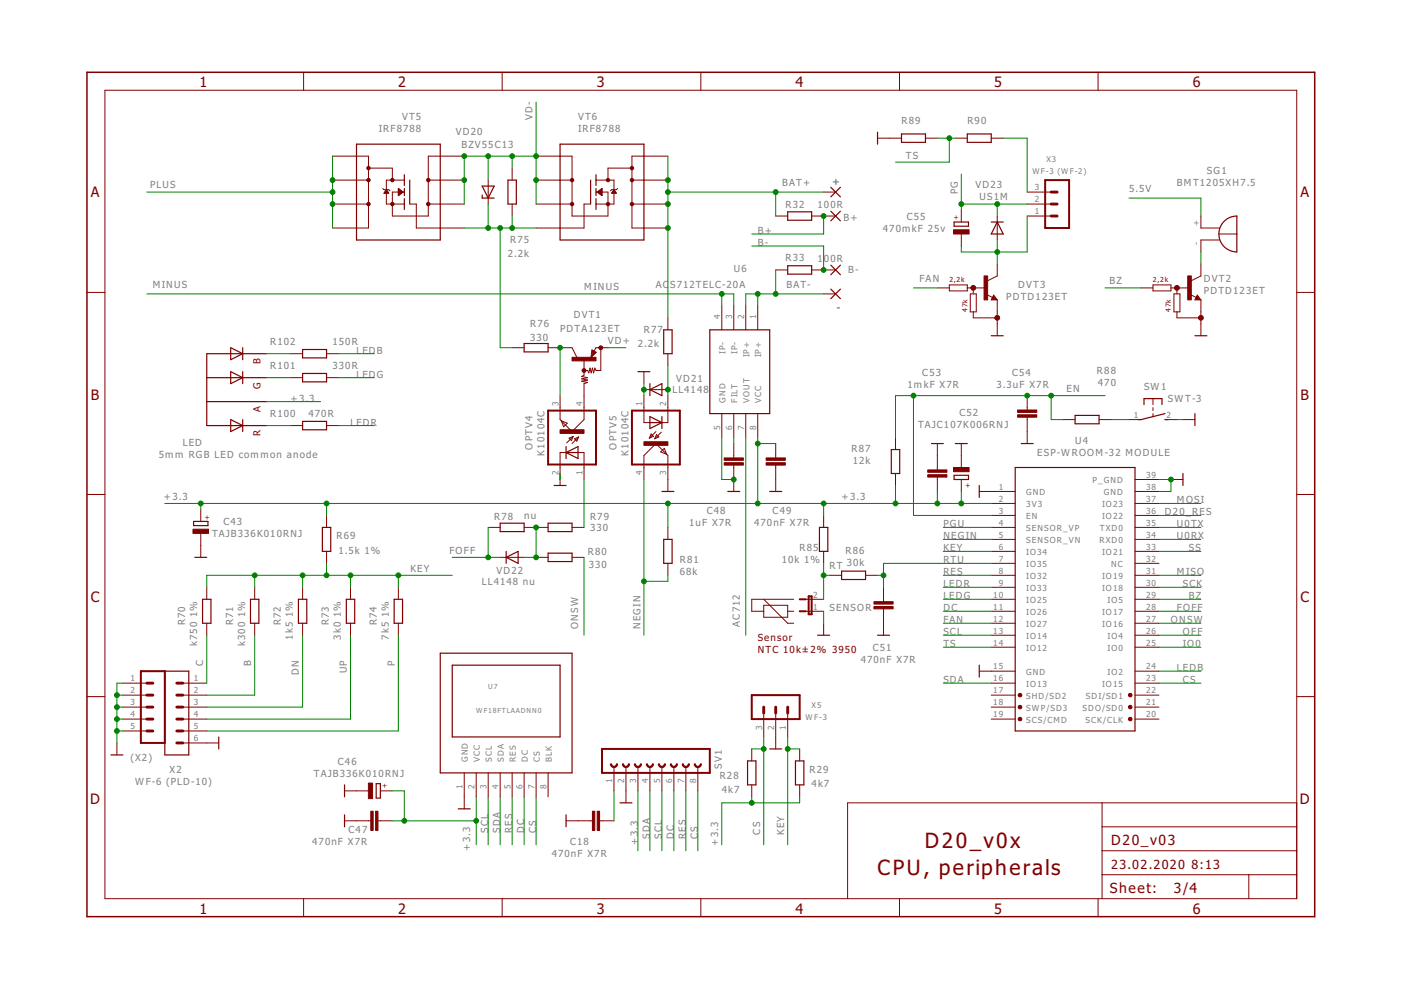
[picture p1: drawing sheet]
<svg xmlns="http://www.w3.org/2000/svg" width="297mm" height="210mm" viewBox="0 0 297 210" stroke-linecap="round" stroke-linejoin="round" font-family="sans-serif">
<g fill="none" stroke="#800000" stroke-width=".21">
<path d="M22.2 19.1h252.7v171.4h-252.7zM64.4 15.3v3.8M106.5 15.3v3.8M148.6 15.3v3.8M190.7 15.3v3.8M232.8 15.3v3.8M70.5 38.2h7.6M70.5 33.1h7.6v15.2h-7.6M78.1 35.6h5.1v2.6M81.2 40l.2 .2h1l.3 .3M84.5 40h.1M84.5 40l1 .7-1 .8z"/>
<path d="M85.7 38.2h-3.8v5.1h3.8M90.8 38.2h7.6M98.4 33.1h-7.6v12.7h-7.6v-5.1h2.5M103.5 38.2v5.1M108.6 35.6v2.6M113.7 33.1h7.6v12.7h7.6v-5.1h-2.5M113.7 38.2h7.6M126.4 38.2h3.8v5.1h-3.8M127.6 40h.1M130.9 40l-.2 .2h-1l-.3 .3M134 35.6h-5.1v2.6M134 38.2h7.6"/>
<path d="M141.6 33.1h-7.6v15.2h7.6M186.1 29.3h5M196.2 29.3h2.5M202.5 29.3h2.6M210.2 29.3h2.5M70.5 43.3h7.6M81.4 40.9h1M81.5 40.8h.8M81.6 40.7h.7M81.7 40.6h.5M81.8 40.4h.3M81.9 40.3h.1"/>
<path d="M81.9 40.2l.5 .8h-1zM84.5 40.2h.3M84.5 40.9h.7M84.5 40.8h.9M84.5 40.6h.8M84.5 40.4h.6M84.5 40.3h.5M84.5 41.4h.1M84.5 41.3h.2M84.5 41.2h.4M84.5 41.1h.5M84.5 40.1h.1"/>
<path d="M87 43.3h1.3v5h10.1M90.8 43.3h7.6M108.6 43.3v2.5M113.7 43.3h7.6M125.2 43.3h-1.4v5h-10.1M126.6 40.7l1-.7v1.5zM126.7 40.8h.9M126.8 40.6h.8M126.9 40.9h.7M127 40.4h.6M127.1 41.1h.5M127.1 40.3h.5"/>
<path d="M127.2 41.2h.4M127.3 40.2h.3M127.4 41.3h.2M127.5 40.1h.1M127.6 41.4h.1M129.7 40.9h1M129.8 40.8h.8M129.9 40.7h.6M129.9 40.6h.5M130 40.4h.3M130.1 40.3h.2M130.2 40.2l.5 .8h-1z"/>
<path d="M134 43.3h7.6M164.5 45.8h2.5M164.5 57.2h2.5M172.1 45.8h5.1M172.1 57.2h5.1M174.6 40.7h2.6M203.8 44.5v2.6M203.8 49.6v2.6M211.4 45.8v5.1M211.4 56v2.5l-2 1M217.8 43.3h5.1M217.8 40.7h5.1"/>
<path d="M217.8 45.8h5.1M254.6 45.8v2.5h4M254.6 56v2.5l-2 1M258.4 49.6h3.8M258.6 50.9h-4v2.5M18.4 62h3.8M61.6 75h2.6M69.2 75h2.6M108.6 73.7h2.5M116.2 73.7h5.1l1 2.1M123.8 76.5v3.1l-.5 .2 1.3 .3-1.3 .2 1.3 .3-1.3 .2 1.3 .3-.8 .2v7.7l-2.5 2.5-2.6-2.5v-5.1M125.5 74.2l.9 .5-1.1 1.1z"/>
<path d="M127.4 73.7v4.8h-1l-.3-.5-.2 1.1-.3-1.1-.3 1.1-.2-1.1-.3 1.1-.2-.6h-.8M128.9 73.7h-2.5l-.5 .8M136.5 78.8v2.5M141.6 67.4v2.5M141.6 75v2.5M153 64.9v5M155.6 64.9v5M158.1 64.9v5M160.7 64.9v5M174.6 62.3h2.6M198.7 61h2.6M201.3 60.4h3.8v1.3h-3.8z"/>
<path d="M205.1 61h3.8M205.7 62.3h1.3v3.8h-1.3zM206.4 61v1.3M206.4 66.1v1.3h5M209.2 62.5l1.2 .6M210.7 62.6l.7 1h-1.2zM211.4 63.6v7.6M241.9 61h2.6M244.5 60.4h3.8v1.3h-3.8zM248.3 61h3.8M248.9 62.3h1.3v3.8h-1.3zM249.5 66.1v1.3h5.1"/>
<path d="M249.5 61v1.3M252.4 62.5l1.2 .6M253.9 62.6l.7 1h-1.3zM254.6 63.6v7.6M274.9 62h3.8M61.6 90.2h2.6M61.6 80.1h2.6M69.2 90.2h2.6M69.2 80.1h2.6M119 89.2l1.3 .5-.8 .8zM120 95.9h-1.3v7M120.6 92.9l.9-.4-.3 .9z"/>
<path d="M121.5 92.5l-1.4 1.4M121.8 93l.9-.4-.4 .9zM122.6 95.9h1.2v5.8M122.7 92.6l-1.4 1.4M136.5 83.9v5.7h1.3M136.5 82.6h5.1M138 92l.6 .5-.9 .4zM139.1 91.5l-1.4 1.4M139.2 92.1l.5 .5-.9 .4zM140.2 91.6l-1.4 1.4M140.8 95.1l.6 1.2-1.3-.5zM141.6 83.9v5.7h-1.3"/>
<path d="M153 87.7v5.1M155.6 87.7v5.1M155.6 94v3.1M155.6 98.6v5.6M158.1 87.7v5.1M160.7 87.7v5.1M164.5 94v3.1M164.5 98.6v5.6M189.9 92.8v2.5M198.7 94v5.6M203.8 94v5.1M217.8 83.9v3"/>
<path d="M217.8 88.5v5.5M225.4 89h2.5M233 89h2.6M239.4 89h2.5M244.5 84.5v1.3M244.5 86.4v.7M244.5 87.7v.6M247 89h2.5M250.8 89h2.5M18.4 104.8h3.8M42.6 108v2.6M42.6 113.1v5.1"/>
<path d="M69.2 109.3v2.5M69.2 116.9v2.5M103.5 111.8h2.5M106 118.2h5.1M111.1 111.8h5.1M113.7 118.2h2.5M121.3 111.8h2.5M121.3 118.2h2.5M136.5 101.7v-5.1l2.6-2.6 2.5 2.6v7.6M141.6 111.8v2.6M141.6 119.4v2.6M174.6 109.3v2.5"/>
<path d="M174.6 116.9v2.5M189.9 100.4v2.5M198.7 101.2v3M203.8 101.7v2.5M207.6 104.2h7.6M210.2 111.8h5M210.2 109.3h5M210.2 114.4h5M210.2 116.9h5M210.2 119.4h5M210.2 106.7h5M240.6 111.8h5.1"/>
<path d="M240.6 104.2h5.1M240.6 109.3h5.1M240.6 114.4h5.1M240.6 116.9h5.1M240.6 119.4h5.1M240.6 106.7h5.1M240.6 101.7h5.1M248.3 101.7h2.5M274.9 104.8h3.8M43.8 124.5v2.6M43.8 132.1v2.6M54 124.5v2.6"/>
<path d="M54 132.1v2.6M64.2 124.5v2.6M64.2 132.1v2.6M74.3 124.5v2.6M74.3 132.1v2.6M84.5 124.5v2.6M84.5 132.1v2.6M161.9 128.3h5.1v2.6h-5.1zM161.9 127.1l5.1 5h1.3M167 129.6h1.3M168.3 127.1h-8.9v2.5h2.5M170.8 129.6h3.8"/>
<path d="M170.8 127.1h3.8M174.6 132.1v2.6M175.9 122h2.5M183.5 122h2.6M187.3 124.5v3.1M187.3 129.1v5.6M210.2 129.6h5M210.2 127.1h5M210.2 132.1h5M210.2 122h5M210.2 124.5h5M210.2 134.7h5"/>
<path d="M210.2 137.2h5M240.6 129.6h5.1M240.6 127.1h5.1M240.6 132.1h5.1M240.6 122h5.1M240.6 124.5h5.1M240.6 134.7h5.1M240.6 137.2h5.1M18.4 147.7h3.8M24.8 157.5v2.6M26.1 144.8h5M26.1 147.4h5"/>
<path d="M26.1 149.9h5M26.1 152.5h5M26.1 155h5M38.8 144.8h5M38.8 147.4h5M38.8 149.9h5M38.8 152.5h5M38.8 155h5M38.8 157.5h7.6M159.4 158.8v2.5M161.9 151.2v5.1M164.5 151.2v7.6"/>
<path d="M167 151.2v5.1M169.5 158.8v2.5M207.6 142.3h7.6M210.2 144.8h5M210.2 147.4h5M210.2 149.9h5M210.2 152.5h5M240.6 144.8h5.1M240.6 142.3h5.1M240.6 147.4h5.1M240.6 149.9h5.1M240.6 152.5h5.1"/>
<path d="M274.9 147.7h3.8M73 174h5.6M73 167.7h5.1M80.1 174h3.1M80.6 167.7h2.6M98.4 163.9v7.6M101 163.9v5.1M103.5 163.9v5.1M106 163.9v5.1M108.6 163.9v5.1M111.1 163.9v5.1M113.7 163.9v5.1"/>
<path d="M116.2 163.9v5.1M120 174h5.6M127.1 174h3.1M130.2 162.6v5.1M132.7 162.6v7.6M135.3 162.6v5.1M137.8 162.6v5.1M140.3 162.6v5.1M142.9 162.6v5.1M145.4 162.6v5.1M148 162.6v5.1M159.4 166.4v2.6"/>
<path d="M169.5 166.4v2.6M233.7 170.2v20.3M233.7 175.3h41.2M274.9 170.2h-95.2v20.3M64.4 190.5v3.9M106.5 190.5v3.9M148.6 190.5v3.9M190.7 190.5v3.9M232.8 190.5v3.9M233.7 185.5h41.2M233.7 180.4h41.2M264.8 185.5v5"/>
</g>
<path d="M18.4 15.3h260.3v179.1h-260.3z" fill="none" stroke="#800000" stroke-width=".32"/>
<g fill="none" stroke="#800000" stroke-width=".25">
<path d="M75.6 30.6h17.7v20.3h-17.7zM85.7 37v2.3M85.7 40v1.5M86.9 38.2v5.1M102.2 39.5h2.6l-1.3 2.5zM107.7 38.2h1.8v5.1h-1.8zM118.7 30.6h17.8v20.3h-17.8zM125.2 38.2v5.1M126.4 37v2.3M126.4 40v1.5M176.1 39.7l2.1 2M178.2 39.7l-2.1 2"/>
<path d="M186.1 28v2.6M191.1 28.4h5.1v1.8h-5.1zM205.1 28.4h5.1v1.8h-5.1zM85.7 42.1v2.3M102.2 41.4v.6h2.6M126.4 42.1v2.3M167 44.9h5.1v1.8h-5.1zM167 56.3h5.1v1.8h-5.1zM176.1 44.8l2.1 2M176.1 56.2l2.1 2.1M178.2 44.8l-2.1 2M178.2 56.2l-2.1 2.1"/>
<path d="M202.3 47.1h3v.9h-3zM210.2 47.1h2.5M211.4 47.1l1.3 2.5h-2.5zM259.4 47.1l.3-.4a3.7 3.7 0 0 1 2.5-.9v7.6a3.8 3.8 0 0 1-3.4-2.2 3.8 3.8 0 0 1 .6-4.1zM48.9 73.7l2.6 1.3-2.6 1.3zM48.9 78.8l2.6 1.3-2.6 1.2zM51.5 73.7v2.6M51.5 78.8v2.5M56.5 75h-12.7v15.2h12.7M64.2 74.1h5v1.8h-5zM64.2 79.2h5v1.8h-5zM111.1 72.8h5.1v1.8h-5.1z"/>
<path d="M125.6 74.4l.6 .3-.7 .8 .1-1 .4 .2-.3 .4v-.4M135.3 78.8h2.5M140.7 69.9h1.8v5.1h-1.8zM150.5 69.9h12.7v17.8h-12.7zM176.1 61.3l2.1 2M178.2 61.3l-2.1 2M210.2 71.2h2.5M210.7 63.1l.1 .2h-.4l.3-.5 .5 .7h-.8M253.3 71.2h2.6M253.9 63.1l.1 .2h-.4l.3-.5 .5 .7h-.8M43.8 80.1h12.7M43.8 85.2h12.7"/>
<path d="M48.9 89l2.6 1.2-2.6 1.3zM51.5 89v2.5M64.2 89.3h5v1.8h-5zM120 95.9l2.6-1.2v2.5zM120 94.7v2.5M120 95.9h2.6M137.8 88.3l2.5 1.3-2.5 1.3zM137.8 82.6l2.5-1.3v2.6zM137.8 81.3v2.6M137.8 89.6h2.5M140.3 88.3v2.6M189 95.3h1.8v5.1h-1.8z"/>
<path d="M197.5 94h2.5M202.5 94h2.6M215.2 99.1h25.4v55.9h-25.4zM216.5 94h2.6M227.9 88.1h5.1v1.8h-5.1zM242.5 85.8v-1.3h3.9v1.3M247 87.7l-5.1 1.3h-.6M247 89h.6M253.3 87.7v2.5M41 110.6h3.1v.8h-3.1zM41.3 118.2h2.5M68.3 111.8h1.8v5.1h-1.8z"/>
<path d="M106 110.9h5.1v1.8h-5.1zM107.3 118.2l2.6-1.3v2.5zM107.3 116.9v2.5M116.2 110.9h5.1v1.8h-5.1zM116.2 117.3h5.1v1.8h-5.1zM117.5 102.9h2.5M140.3 104.2h2.6M140.7 114.4h1.8v5h-1.8zM154.3 104.2h2.5M163.2 104.2h2.5M173.7 111.8h1.8v5.1h-1.8zM202.3 100.8h3v.9h-3z"/>
<path d="M207.6 102.9v2.6M250.8 100.4v2.5M42.9 127.1h1.8v5h-1.8zM53.1 127.1h1.8v5h-1.8zM63.3 127.1h1.7v5h-1.7zM73.4 127.1h1.8v5h-1.8zM83.6 127.1h1.7v5h-1.7zM93.3 138.5h28v25.4h-28zM173.4 134.7h2.5M178.4 121.1h5.1v1.8h-5.1zM186.1 134.7h2.5M34.9 142.3h5.1v17.8h-5.1z"/>
<path d="M46.4 156.3v2.5M95.9 141h22.8v15.3h-22.8zM163.2 158.8h2.5M207.6 141v2.6M23.5 160.1h2.6M73 166.4v2.6M73 172.8v2.5M79.8 166.2h.8v3h-.8zM97.2 171.5h2.5M120 172.8v2.5M131.4 170.2h2.6M158.5 161.3h1.8v5.1h-1.8z"/>
<path d="M168.7 161.3h1.7v5.1h-1.7z"/>
</g>
<g fill="#800000" stroke="#800000" stroke-width=".21">
<path d="M123.5 78.4a.4 .4 0 0 1 .6-.1 .4 .4 0 0 1-.1 .6 .4 .4 0 0 1-.6-.4h.5h-.5z" fill-rule="evenodd"/>
<path d="M127 73.5a.4 .4 0 0 1 .7-.1 .4 .4 0 0 1-.2 .7 .4 .4 0 0 1-.5-.4h.5h-.5z" fill-rule="evenodd"/>
<path d="M216.1 147a.39 .39 0 0 1 .5 .2 .39 .39 0 0 1-.3 .6 .39 .39 0 0 1-.4-.4l.4-.1 .1 .1h-.5z" fill-rule="evenodd"/>
<path d="M216.1 149.6a.39 .39 0 0 1 .5 .2 .39 .39 0 0 1-.3 .5 .39 .39 0 0 1-.4-.4l.4-.1 .1 .2-.5-.1z" fill-rule="evenodd"/>
<path d="M216.1 152.1a.39 .39 0 0 1 .5 .2 .39 .39 0 0 1-.3 .5 .39 .39 0 0 1-.4-.3l.4-.2 .1 .2h-.5z" fill-rule="evenodd"/>
<path d="M239.4 147a.39 .39 0 0 1 .6 .2 .39 .39 0 0 1-.3 .6 .39 .39 0 0 1-.5-.4l.5-.1v.1h-.5z" fill-rule="evenodd"/>
<path d="M239.4 149.6a.39 .39 0 0 1 .6 .2 .39 .39 0 0 1-.3 .5 .39 .39 0 0 1-.5-.4l.5-.1v.2l-.5-.1z" fill-rule="evenodd"/>
<path d="M239.4 152.1a.39 .39 0 0 1 .6 .2 .39 .39 0 0 1-.3 .5 .39 .39 0 0 1-.5-.3l.5-.2v.2h-.5z" fill-rule="evenodd"/>
<path d="M206.1 60.9h.5v.3h-.5v-.2h.3h-.3z" fill-rule="evenodd"/>
<path d="M211.2 67.2h.5v.4h-.5l-.1-.2h.4h-.4z" fill-rule="evenodd"/>
<path d="M206 60.6a.51 .51 0 0 1 .8 .2 .51 .51 0 0 1-.3 .7 .51 .51 0 0 1-.7-.5h.3a.25 .25 0 0 1 .3-.2 .25 .25 0 0 1 .2 .3 .25 .25 0 0 1-.5 .1l-.3-.2z" fill-rule="evenodd"/>
<path d="M211.1 67a.51 .51 0 0 1 .8 .2 .51 .51 0 0 1-.3 .7 .51 .51 0 0 1-.7-.5h.3a.25 .25 0 0 1 .3-.3 .25 .25 0 0 1 .1 .4 .25 .25 0 0 1-.4 0l-.3-.1z" fill-rule="evenodd"/>
<path d="M249.3 60.9l.3-.2 .3 .3-.1 .2h-.5l-.1-.2h.4h-.4z" fill-rule="evenodd"/>
<path d="M254.4 67.2l.3-.1 .2 .3v.2h-.5l-.1-.2h.4h-.4z" fill-rule="evenodd"/>
<path d="M249.2 60.6a.51 .51 0 0 1 .8 .2 .51 .51 0 0 1-.3 .7 .51 .51 0 0 1-.7-.5h.3a.26 .26 0 0 1 .3-.2 .26 .26 0 0 1 .1 .4 .26 .26 0 0 1-.4 0l-.3-.2z" fill-rule="evenodd"/>
<path d="M254.3 67a.51 .51 0 0 1 .8 .2 .51 .51 0 0 1-.4 .7 .51 .51 0 0 1-.6-.5h.3a.26 .26 0 0 1 .3-.2 .26 .26 0 0 1 .1 .4 .26 .26 0 0 1-.4-.1l-.3-.1z" fill-rule="evenodd"/>
<path d="M134.5 162h.2a.51 .51 0 0 0 .6 .5 .51 .51 0 0 0 .5-.5h.2a.76 .76 0 0 1-.7 .7 .76 .76 0 0 1-.8-.7z" fill-rule="evenodd"/>
<path d="M132 162h.2a.51 .51 0 0 0 .5 .5 .51 .51 0 0 0 .5-.5h.3a.76 .76 0 0 1-.8 .7 .76 .76 0 0 1-.7-.7z" fill-rule="evenodd"/>
<path d="M129.4 162h.3a.51 .51 0 0 0 .5 .5 .51 .51 0 0 0 .5-.5h.2a.76 .76 0 0 1-.7 .7 .76 .76 0 0 1-.8-.7z" fill-rule="evenodd"/>
<path d="M139.6 162h.2a.51 .51 0 0 0 .5 .5 .51 .51 0 0 0 .5-.5h.3a.76 .76 0 0 1-.8 .7 .76 .76 0 0 1-.7-.7z" fill-rule="evenodd"/>
<path d="M137 162h.3a.51 .51 0 0 0 .5 .5 .51 .51 0 0 0 .5-.5h.3a.76 .76 0 0 1-.8 .7 .76 .76 0 0 1-.8-.7z" fill-rule="evenodd"/>
<path d="M147.2 162h.2a.51 .51 0 0 0 .6 .5 .51 .51 0 0 0 .5-.5h.2a.76 .76 0 0 1-.7 .7 .76 .76 0 0 1-.8-.7z" fill-rule="evenodd"/>
<path d="M144.7 162h.2a.51 .51 0 0 0 .5 .5 .51 .51 0 0 0 .5-.5h.3a.76 .76 0 0 1-.8 .7 .76 .76 0 0 1-.7-.7z" fill-rule="evenodd"/>
<path d="M142.1 162h.3a.51 .51 0 0 0 .5 .5 .51 .51 0 0 0 .5-.5h.2a.76 .76 0 0 1-.7 .7 .76 .76 0 0 1-.8-.7z" fill-rule="evenodd"/>
<circle cx="128.9" cy="43.3" r=".36"/>
<circle cx="128.9" cy="38.2" r=".36"/>
<circle cx="134" cy="35.6" r=".36"/>
<circle cx="121.3" cy="43.3" r=".36"/>
<circle cx="134" cy="38.2" r=".36"/>
<circle cx="134" cy="43.3" r=".36"/>
<circle cx="121.3" cy="38.2" r=".36"/>
<circle cx="83.2" cy="43.3" r=".36"/>
<circle cx="83.2" cy="38.2" r=".36"/>
<circle cx="78.1" cy="35.6" r=".36"/>
<circle cx="90.8" cy="43.3" r=".36"/>
<circle cx="78.1" cy="38.2" r=".36"/>
<circle cx="78.1" cy="43.3" r=".36"/>
<circle cx="90.8" cy="38.2" r=".36"/>
</g>
<g fill="#800000" stroke="#800000" stroke-width=".21">
<path d="M121.3 75.8h5.1v.7h-5.1z"/>
<path d="M118.7 91.1h5.1v.8h-5.1z"/>
<path d="M136.5 93.7h5.1v.7h-5.1z"/>
<path d="M153.5 98.1h4.1v.5h-4.1z"/>
<path d="M153.5 97.1h4.1v.5h-4.1z"/>
<path d="M162.4 97.1h4.1v.5h-4.1z"/>
<path d="M162.4 98.1h4.1v.5h-4.1z"/>
<path d="M40.9 112.2h3.3v.9h-3.3z"/>
<path d="M202.2 99.1h3.3v.9h-3.3z"/>
<path d="M185.3 128.6h4.1v.5h-4.1z"/>
<path d="M185.3 127.6h4.1v.5h-4.1z"/>
<path d="M196.7 99.6h4.1v.5h-4.1z"/>
<path d="M196.7 100.6h4.1v.6h-4.1z"/>
<path d="M215.8 86.9h4v.5h-4z"/>
<path d="M215.8 87.9h4v.6h-4z"/>
<path d="M208.6 58.5h.8v5.1h-.8z"/>
<path d="M202.2 48.7h3.3v.9h-3.3z"/>
<path d="M251.8 58.5h.8v5.1h-.8z"/>
<path d="M78.6 172h.5v4.1h-.5z"/>
<path d="M79.6 172h.5v4.1h-.5z"/>
<path d="M78.1 166h.9v3.3h-.9z"/>
<path d="M125.6 172h.5v4.1h-.5z"/>
<path d="M126.6 172h.5v4.1h-.5z"/>
</g>
<path d="M221.6 38.2h5.1v10.1h-5.1zM116.2 87.1h10.2v11.4h-10.2zM134 87.1h10.1v11.4h-10.1zM169.5 129.6h1.3M169.5 127.1h1.3M171.4 126.4h.7v3.8h-.7zM29.9 142.3h5v15.2h-5zM127.6 158.8h22.9v5.1h-22.9zM159.4 147.4h10.1v5.1h-10.1z" fill="none" stroke="#800000" stroke-width=".42"/>
<g fill="none" stroke="#800000" stroke-width=".61">
<path d="M222.9 45.8h1.2M222.9 43.3h1.2M222.9 40.7h1.2M31.1 144.8h1.3M31.1 147.4h1.3M31.1 149.9h1.3M31.1 152.5h1.3M31.1 155h1.3M37.5 144.8h1.3M37.5 147.4h1.3M37.5 149.9h1.3M37.5 152.5h1.3"/>
<path d="M37.5 155h1.3M37.5 157.5h1.3M161.9 149.9v1.3M164.5 149.9v1.3M167 149.9v1.3"/>
</g>
<g fill="none" stroke="#008000" stroke-width=".21">
<path d="M70.5 33.1v15.2M103.5 33.1v5.1M108.6 33.1v2.5M113.7 21.7v21.6M113.7 33.1h-15.3v10.2M141.6 33.1v34.3M198.7 29.3h3.8M201.3 29.3v5.1h-11.4M203.8 36.9v7.6M212.7 29.3h5.1v11.4M31.1 40.7h39.4M98.4 48.3h15.3"/>
<path d="M103.5 43.3v5M106 48.3v25.4h2.6M108.6 45.8v2.5M141.6 40.7h33M159.4 52.2h15.2v5M164.5 40.7v5.1M164.5 57.2v5.1M174.6 45.8v3.8h-15.2M203.8 43.3h14M211.4 43.3v2.5M211.4 50.9v5.1M217.8 45.8v7.6h-14v-1.2"/>
<path d="M239.4 42h15.2v3.8M254.6 53.4v2.6M31.1 62.3h124.5v2.6M56.5 75h5.1M71.8 75h7.6M118.7 73.7v10.2M128.9 73.7h3.8M141.6 77.5v6.4M153 62.3v2.6M160.7 62.3v2.6M174.6 62.3h-16.5v2.6M193.7 61h5"/>
<path d="M234.3 61h7.6M56.5 85.2h11.5M56.5 90.2h5.1M56.5 80.1h5.1M71.8 90.2h7.6M71.8 80.1h7.6M136.5 81.3v2.6M153 92.8v8.9h2.6M155.6 92.8v1.2M158.1 92.8v41.9M160.7 92.8v13.9M160.7 94h3.8"/>
<path d="M193.7 83.9v25.4h16.5M222.9 83.9v5.1h2.5M234.3 83.9h-44.4v8.9M235.6 89h3.8M249.5 89h1.3M34.9 106.7h175.3M42.6 106.7v1.3M69.2 106.7v2.6M69.2 119.4v2.6M95.9 118.2h10.1M103.5 111.8v6.4M113.7 111.8v6.4h-2.6"/>
<path d="M118.7 100.4v1.3M123.8 101.7v10.1M123.8 118.2v16.5M136.5 101.7v33M141.6 106.7v5.1M174.6 106.7v2.6M174.6 119.4v7.7M189.9 102.9v3.8M198.7 104.2v2.5M200 114.4h10.2M200 111.8h10.2M200 116.9h10.2"/>
<path d="M203.8 104.2v2.5M210.2 119.4h-22.9v5.1M245.7 101.7h2.6v2.5h-2.6M245.7 114.4h8.9M245.7 106.7h8.9M245.7 111.8h8.9M245.7 109.3h8.9M245.7 116.9h8.9M43.8 134.7v10.1M54 134.7v12.7h-10.2M54 122v2.5M64.2 134.7v15.2h-20.4"/>
<path d="M64.2 122v2.5M74.3 134.7v17.8h-30.5M74.3 122v2.5M84.5 134.7v20.3h-40.7M84.5 122v2.5M95.9 122h-52.1v2.5M141.6 122v1.3h-5.1M174.6 129.6v2.5M174.6 122h1.3M186.1 122h1.2M200 129.6h10.2M200 132.1h10.2"/>
<path d="M200 134.7h10.2M200 137.2h10.2M200 122h10.2M200 127.1h10.2M200 124.5h10.2M245.7 129.6h8.9M245.7 132.1h8.9M245.7 134.7h8.9M245.7 137.2h8.9M245.7 122h8.9M245.7 127.1h8.9M245.7 124.5h8.9"/>
<path d="M24.8 147.4h1.3M24.8 149.9h1.3M24.8 152.5h1.3M24.8 155h1.3M26.1 144.8h-1.3v12.7M159.4 158.8h2.5M161.9 156.3v22.8M167 158.8h2.5M167 156.3v22.8M200 144.8h10.2M245.7 144.8h8.9M245.7 142.3h8.9"/>
<path d="M83.2 167.7h2.5v6.3M83.2 174h17.8M101 169v10.1M103.5 169v10.1M106 169v10.1M108.6 169v10.1M111.1 169v10.1M113.7 169v10.1M130.2 167.7v6.3M135.3 167.7v12.7M137.8 167.7v12.7M140.3 167.7v12.7"/>
<path d="M142.9 167.7v12.7M145.4 167.7v12.7M148 167.7v12.7M159.4 169v1.2M169.5 169v1.2h-16.5v8.9"/>
</g>
<g fill="#008000" stroke="#008000" stroke-width=".21">
<circle cx="136.5" cy="82.6" r=".51"/>
<circle cx="155.6" cy="101.7" r=".51"/>
<circle cx="248.3" cy="101.7" r=".51"/>
<circle cx="24.8" cy="147.4" r=".51"/>
<circle cx="24.8" cy="149.9" r=".51"/>
<circle cx="24.8" cy="152.5" r=".51"/>
<circle cx="24.8" cy="155" r=".51"/>
<circle cx="153" cy="62.3" r=".51"/>
<circle cx="108.6" cy="48.3" r=".51"/>
<circle cx="103.5" cy="48.3" r=".51"/>
<circle cx="106" cy="48.3" r=".51"/>
<circle cx="98.4" cy="33.1" r=".51"/>
<circle cx="113.7" cy="33.1" r=".51"/>
<circle cx="113.7" cy="38.2" r=".51"/>
<circle cx="98.4" cy="38.2" r=".51"/>
<circle cx="103.5" cy="33.1" r=".51"/>
<circle cx="108.6" cy="33.1" r=".51"/>
<circle cx="118.7" cy="73.7" r=".51"/>
<circle cx="136.5" cy="123.3" r=".51"/>
<circle cx="141.6" cy="82.6" r=".51"/>
<circle cx="141.6" cy="43.3" r=".51"/>
<circle cx="141.6" cy="38.2" r=".51"/>
<circle cx="141.6" cy="40.7" r=".51"/>
<circle cx="141.6" cy="48.3" r=".51"/>
<circle cx="164.5" cy="40.7" r=".51"/>
<circle cx="103.5" cy="118.2" r=".51"/>
<circle cx="113.7" cy="111.8" r=".51"/>
<circle cx="113.7" cy="118.2" r=".51"/>
<circle cx="70.5" cy="38.2" r=".51"/>
<circle cx="70.5" cy="43.3" r=".51"/>
<circle cx="70.5" cy="40.7" r=".51"/>
<circle cx="160.7" cy="94" r=".51"/>
<circle cx="42.6" cy="106.7" r=".51"/>
<circle cx="203.8" cy="106.7" r=".51"/>
<circle cx="160.7" cy="106.7" r=".51"/>
<circle cx="198.7" cy="106.7" r=".51"/>
<circle cx="189.9" cy="106.7" r=".51"/>
<circle cx="141.6" cy="106.7" r=".51"/>
<circle cx="174.6" cy="106.7" r=".51"/>
<circle cx="69.2" cy="106.7" r=".51"/>
<circle cx="85.7" cy="174" r=".51"/>
<circle cx="101" cy="174" r=".51"/>
<circle cx="159.4" cy="170.2" r=".51"/>
<circle cx="160.7" cy="62.3" r=".51"/>
<circle cx="164.5" cy="62.3" r=".51"/>
<circle cx="217.8" cy="83.9" r=".51"/>
<circle cx="222.9" cy="83.9" r=".51"/>
<circle cx="193.7" cy="83.9" r=".51"/>
<circle cx="187.3" cy="122" r=".51"/>
<circle cx="69.2" cy="122" r=".51"/>
<circle cx="64.2" cy="122" r=".51"/>
<circle cx="84.5" cy="122" r=".51"/>
<circle cx="54" cy="122" r=".51"/>
<circle cx="74.3" cy="122" r=".51"/>
<circle cx="167" cy="158.8" r=".51"/>
<circle cx="174.6" cy="122" r=".51"/>
<circle cx="203.8" cy="43.3" r=".51"/>
<circle cx="211.4" cy="43.3" r=".51"/>
<circle cx="211.4" cy="53.4" r=".51"/>
<circle cx="201.3" cy="29.3" r=".51"/>
<circle cx="161.9" cy="158.8" r=".51"/>
<circle cx="174.6" cy="45.8" r=".51"/>
<circle cx="174.6" cy="57.2" r=".51"/>
</g>
<g font-size="5.4" fill="#800000">
<text x="196.1" y="179.7">D20_v0x</text>
<text x="186" y="185.5">CPU, peripherals</text>
</g>
<g font-size="3.7" fill="#800000">
<text x="42.3" y="18.5">1</text>
<text x="84.4" y="18.5">2</text>
<text x="126.5" y="18.5">3</text>
<text x="168.7" y="18.5">4</text>
<text x="210.8" y="18.5">5</text>
<text x="252.9" y="18.5">6</text>
<text x="19.2" y="41.9">A</text>
<text x="275.7" y="41.9">A</text>
<text x="19.3" y="84.7">B</text>
<text x="275.8" y="84.7">B</text>
<text x="19.2" y="127.6">C</text>
<text x="275.7" y="127.6">C</text>
<text x="19.1" y="170.4">D</text>
<text x="275.6" y="170.4">D</text>
<text x="42.3" y="193.7">1</text>
<text x="84.4" y="193.7">2</text>
<text x="126.5" y="193.7">3</text>
<text x="168.7" y="193.7">4</text>
<text x="210.8" y="193.7">5</text>
<text x="252.9" y="193.7">6</text>
</g>
<g font-size="3.6" fill="#800000">
<text x="235.6" y="179.1">D20_v03</text>
<text x="235.3" y="189.4">Sheet:</text>
<text x="248.9" y="189.3">3/4</text>
</g>
<g font-size="3.2" fill="#800000">
<text x="235.6" y="184.2">23.02.2020</text>
<text x="252.6" y="184.2">8:13</text>
</g>
<g font-size="2.5" fill="#808080">
<text x="80.3" y="28">IRF8788</text>
<text x="85.2" y="25.5">VT5</text>
<text x="96.7" y="28.7">VD20</text>
<text x="112.9" y="25.5" transform="rotate(-90 112.9 25.5)">VD-</text>
<text x="122.6" y="28">IRF8788</text>
<text x="122.6" y="25.5">VT6</text>
<text x="191.1" y="26.2">R89</text>
<text x="205.1" y="26.2">R90</text>
<text x="97.8" y="31.5">BZV55C13</text>
<text x="192.1" y="33.6">TS</text>
<text x="31.8" y="40">PLUS</text>
<text x="165.8" y="39.5">BAT+</text>
<text x="176.5" y="39.2">+</text>
<text x="203.1" y="41.2" transform="rotate(-90 203.1 41.2)">PG</text>
<text x="206.8" y="40">VD23</text>
<text x="239.4" y="40.7">5.5V</text>
<text x="249.5" y="39.5">BMT1205XH7.5</text>
<text x="255.9" y="36.9">SG1</text>
<text x="166.6" y="44">R32</text>
<text x="173.3" y="44">100R</text>
<text x="178.8" y="46.9">B+</text>
<text x="192.3" y="46.6">C55</text>
<text x="207.7" y="42.5">US1M</text>
<text x="108.1" y="51.6">R75</text>
<text x="160.7" y="49.6">B+</text>
<text x="160.7" y="52.1">B-</text>
<text x="187.2" y="49.1">470mkF 25v</text>
<text x="107.7" y="54.4">2.2k</text>
<text x="155.6" y="57.7">U6</text>
<text x="166.6" y="55.4">R33</text>
<text x="173.3" y="55.4">1</text>
<text x="174.7" y="55.4">00R</text>
<text x="179.8" y="57.9">B-</text>
<text x="194.9" y="59.8">FAN</text>
<text x="255.2" y="59.8">DVT2</text>
<text x="32.4" y="61">MINUS</text>
<text x="123.9" y="61.5">MINUS</text>
<text x="139.1" y="61">AC</text>
<text x="142.1" y="61">S712TELC-20A</text>
<text x="166.7" y="61">BAT-</text>
<text x="177.4" y="65.9">-</text>
<text x="213.3" y="63.6">PDTD123ET</text>
<text x="215.9" y="61">DVT3</text>
<text x="235.2" y="60.3">BZ</text>
<text x="255.2" y="62.3">PDTD123ET</text>
<text x="112.4" y="69.4">R76</text>
<text x="118.7" y="70.4">PDTA123ET</text>
<text x="121.6" y="67.4">DVT1</text>
<text x="136.5" y="70.7">R77</text>
<text x="57.3" y="73.2">R102</text>
<text x="70.5" y="73.2">150R</text>
<text x="75.6" y="75">LEDB</text>
<text x="112.4" y="72.2">330</text>
<text x="128.9" y="73">VD+ 2.2k</text>
<text x="57.3" y="78.3">R101</text>
<text x="70.5" y="78.3">330R</text>
<text x="75.6" y="80.1">LEDG</text>
<text x="142.6" y="83.4">LL4148</text>
<text x="143.3" y="81.1">VD21</text>
<text x="192.4" y="82.2">1mkF X7R</text>
<text x="195.5" y="79.7">C53</text>
<text x="211.3" y="82.2">3.3uF X7R</text>
<text x="214.6" y="79.7">C54</text>
<text x="226.1" y="83.1">EN</text>
<text x="232.6" y="79.3">R88</text>
<text x="232.8" y="81.9">470</text>
<text x="242.6" y="82.6">SW1</text>
<text x="57.3" y="88.4">R100</text>
<text x="61.6" y="85.2">+3.3</text>
<text x="65.4" y="88.5">470R</text>
<text x="203.4" y="88.2">C52</text>
<text x="247.6" y="85.2">SWT-3</text>
<text x="38.8" y="94.6">LED</text>
<text x="74.3" y="90.2">LEDR</text>
<text x="112.9" y="95.3" transform="rotate(-90 112.9 95.3)">OPTV4</text>
<text x="130.7" y="95.3" transform="rotate(-90 130.7 95.3)">OPTV5</text>
<text x="180.5" y="95.8">R87</text>
<text x="194.6" y="90.7">TAJC107K006RNJ</text>
<text x="227.9" y="94">U4</text>
<text x="33.7" y="97.1">5mm RGB LED common anode</text>
<text x="115.4" y="96.6" transform="rotate(-90 115.4 96.6)">K10104C</text>
<text x="133.2" y="96.6" transform="rotate(-90 133.2 96.6)">K10104C</text>
<text x="180.8" y="98.4">12k</text>
<text x="219.9" y="96.6">ESP-WROOM-32 MODULE</text>
<text x="34.7" y="106">+3.3</text>
<text x="178.4" y="106">+3.3</text>
<text x="249.5" y="106.7">MOSI</text>
<text x="44.9" y="113.9">TAJB336K010RNJ</text>
<text x="47.4" y="111.3">C43</text>
<text x="104.8" y="110.3">R78</text>
<text x="111.1" y="110">nu</text>
<text x="125.1" y="112.6">330</text>
<text x="125.1" y="110.3">R79</text>
<text x="146.1" y="111.4">1uF X7R</text>
<text x="149.8" y="108.9">C48</text>
<text x="159.9" y="111.4">470nF X7R</text>
<text x="163.8" y="108.9">C49</text>
<text x="200" y="111.8">PGU</text>
<text x="247" y="109.3">D20_RES</text>
<text x="249.5" y="111.8">U0TX</text>
<text x="71.3" y="114.4">R69</text>
<text x="71.8" y="117.4">1.5k 1%</text>
<text x="95.3" y="117.4">FOFF</text>
<text x="124.7" y="117.6">R80</text>
<text x="144.1" y="119.4">R81</text>
<text x="165.7" y="119.4">10k 1%</text>
<text x="169.5" y="116.9">R85</text>
<text x="179.3" y="117.4">R86</text>
<text x="179.5" y="119.9">30k</text>
<text x="200" y="114.4">NEGIN</text>
<text x="200" y="119.4">RTU</text>
<text x="200" y="116.9">KEY</text>
<text x="249.5" y="114.4">U0RX</text>
<text x="252.1" y="116.9">SS</text>
<text x="87" y="121.2">KEY</text>
<text x="102.2" y="124">LL4148 nu</text>
<text x="105.2" y="121.7">VD22</text>
<text x="124.8" y="120.5">330</text>
<text x="144.1" y="122">68k</text>
<text x="175.9" y="120.7">RT</text>
<text x="200" y="122">RES</text>
<text x="200" y="124.5">LEDR</text>
<text x="249.5" y="122">MISO</text>
<text x="250.8" y="124.5">SCK</text>
<text x="41.8" y="130.8" transform="rotate(-90 41.8 130.8)">1%</text>
<text x="52" y="130.8" transform="rotate(-90 52 130.8)">1%</text>
<text x="62.1" y="130.8" transform="rotate(-90 62.1 130.8)">1%</text>
<text x="72.3" y="130.8" transform="rotate(-90 72.3 130.8)">1%</text>
<text x="82.4" y="130.8" transform="rotate(-90 82.4 130.8)">1%</text>
<text x="175.9" y="129.6">SENSOR</text>
<text x="200" y="129.6">DC</text>
<text x="200" y="127.1">LEDG</text>
<text x="249.5" y="129.6">FOFF</text>
<text x="252.1" y="127.1">BZ</text>
<text x="39.3" y="132.6" transform="rotate(-90 39.3 132.6)">R70</text>
<text x="41.8" y="136.9" transform="rotate(-90 41.8 136.9)">k750</text>
<text x="49.4" y="132.6" transform="rotate(-90 49.4 132.6)">R71</text>
<text x="52" y="136.9" transform="rotate(-90 52 136.9)">k300</text>
<text x="59.6" y="132.6" transform="rotate(-90 59.6 132.6)">R72</text>
<text x="62.1" y="135.6" transform="rotate(-90 62.1 135.6)">1k5</text>
<text x="69.7" y="132.6" transform="rotate(-90 69.7 132.6)">R73</text>
<text x="72.3" y="135.6" transform="rotate(-90 72.3 135.6)">3k0</text>
<text x="79.9" y="132.6" transform="rotate(-90 79.9 132.6)">R74</text>
<text x="82.4" y="135.6" transform="rotate(-90 82.4 135.6)">7k5</text>
<text x="122.6" y="133.4" transform="rotate(-90 122.6 133.4)">ONSW</text>
<text x="135.8" y="133.4" transform="rotate(-90 135.8 133.4)">NEGIN</text>
<text x="156.8" y="132.9" transform="rotate(-90 156.8 132.9)">AC712</text>
<text x="200" y="132.1">FAN</text>
<text x="200" y="134.7">SCL</text>
<text x="200" y="137.2">TS</text>
<text x="248.3" y="132.1">ONSW</text>
<text x="250.8" y="137.2">IO0</text>
<text x="250.8" y="134.7">OFF</text>
<text x="43.1" y="141.3" transform="rotate(-90 43.1 141.3)">C</text>
<text x="53.2" y="141.2" transform="rotate(-90 53.2 141.2)">B</text>
<text x="63.4" y="143.1" transform="rotate(-90 63.4 143.1)">DN</text>
<text x="73.5" y="142.8" transform="rotate(-90 73.5 142.8)">UP</text>
<text x="83.7" y="141.1" transform="rotate(-90 83.7 141.1)">P</text>
<text x="182.5" y="140.6">470nF X7R</text>
<text x="185" y="138.1">C51</text>
<text x="249.5" y="142.3">LEDB</text>
<text x="200" y="144.8">SDA</text>
<text x="250.8" y="144.8">CS</text>
<text x="27.7" y="161.3">(X2)</text>
<text x="28.7" y="166.4">WF-6 (PLD-10)</text>
<text x="35.9" y="163.9">X2</text>
<text x="66.6" y="164.7">TAJB336K010RNJ</text>
<text x="71.6" y="162.1">C46</text>
<text x="152.6" y="165.1">R28</text>
<text x="153" y="163" transform="rotate(-90 153 163)">SV1</text>
<text x="171.6" y="163.9">R29</text>
<text x="172.1" y="166.9">4k7</text>
<text x="153" y="168.2">4k7</text>
<text x="66.2" y="179.1">470nF X7R</text>
<text x="73.9" y="176.6">C47</text>
<text x="103.5" y="176.6" transform="rotate(-90 103.5 176.6)">SCL</text>
<text x="106.1" y="176.6" transform="rotate(-90 106.1 176.6)">SDA</text>
<text x="108.6" y="176.6" transform="rotate(-90 108.6 176.6)">RES</text>
<text x="111.1" y="176.6" transform="rotate(-90 111.1 176.6)">DC</text>
<text x="113.7" y="176.6" transform="rotate(-90 113.7 176.6)">CS</text>
<text x="120.9" y="179.1">C18</text>
<text x="135.3" y="179.1" transform="rotate(-90 135.3 179.1)">+3.3</text>
<text x="137.8" y="177.8" transform="rotate(-90 137.8 177.8)">SDA</text>
<text x="140.3" y="177.8" transform="rotate(-90 140.3 177.8)">SCL</text>
<text x="142.9" y="177.8" transform="rotate(-90 142.9 177.8)">DC</text>
<text x="145.4" y="177.8" transform="rotate(-90 145.4 177.8)">RES</text>
<text x="148" y="177.8" transform="rotate(-90 148 177.8)">CS</text>
<text x="152.3" y="179.3" transform="rotate(-90 152.3 179.3)">+3.3</text>
<text x="161.2" y="176.9" transform="rotate(-90 161.2 176.9)">CS</text>
<text x="166.2" y="177.1" transform="rotate(-90 166.2 177.1)">KEY</text>
<text x="99.7" y="180.4" transform="rotate(-90 99.7 180.4)">+3.3</text>
<text x="117" y="181.7">470nF X7R</text>
</g>
<g font-size="2.5" fill="#800000">
<text x="55.3" y="77.1" transform="rotate(-90 55.3 77.1)">B</text>
<text x="55.3" y="82.4" transform="rotate(-90 55.3 82.4)">G</text>
<text x="55.3" y="87.3" transform="rotate(-90 55.3 87.3)">A</text>
<text x="55.3" y="92.4" transform="rotate(-90 55.3 92.4)">R</text>
<text x="160.7" y="135.8">Sensor</text>
<text x="160.7" y="138.5">NTC 10k±2% 3950</text>
</g>
<g font-size="2.1" fill="#808080">
<text x="219.4" y="40.4">3</text>
<text x="219.4" y="42.9">2</text>
<text x="219.4" y="45.4">1</text>
<text x="254.3" y="48" transform="rotate(-90 254.3 48)">+</text>
<text x="254.3" y="52" transform="rotate(-90 254.3 52)">-</text>
<text x="152.7" y="67.6" transform="rotate(-90 152.7 67.6)">4</text>
<text x="155.2" y="67.6" transform="rotate(-90 155.2 67.6)">3</text>
<text x="157.8" y="67.6" transform="rotate(-90 157.8 67.6)">2</text>
<text x="160.3" y="67.6" transform="rotate(-90 160.3 67.6)">1</text>
<text x="153.8" y="75" transform="rotate(-90 153.8 75)">IP-</text>
<text x="156.3" y="75" transform="rotate(-90 156.3 75)">IP-</text>
<text x="158.9" y="75.8" transform="rotate(-90 158.9 75.8)">IP+</text>
<text x="161.4" y="75.8" transform="rotate(-90 161.4 75.8)">IP+</text>
<text x="118.4" y="86.1" transform="rotate(-90 118.4 86.1)">3</text>
<text x="123.5" y="86.1" transform="rotate(-90 123.5 86.1)">4</text>
<text x="136.2" y="86.1" transform="rotate(-90 136.2 86.1)">1</text>
<text x="141.2" y="86.1" transform="rotate(-90 141.2 86.1)">2</text>
<text x="153.8" y="85.4" transform="rotate(-90 153.8 85.4)">GND</text>
<text x="156.3" y="85.4" transform="rotate(-90 156.3 85.4)">FILT</text>
<text x="158.9" y="85.4" transform="rotate(-90 158.9 85.4)">VOUT</text>
<text x="161.4" y="85.4" transform="rotate(-90 161.4 85.4)">VCC</text>
<text x="240.4" y="88.6">1</text>
<text x="247.4" y="88.6">2</text>
<text x="152.7" y="91.2" transform="rotate(-90 152.7 91.2)">5</text>
<text x="155.2" y="91.2" transform="rotate(-90 155.2 91.2)">6</text>
<text x="157.8" y="91.2" transform="rotate(-90 157.8 91.2)">7</text>
<text x="160.3" y="91.2" transform="rotate(-90 160.3 91.2)">8</text>
<text x="118.4" y="100.6" transform="rotate(-90 118.4 100.6)">2</text>
<text x="123.5" y="100.6" transform="rotate(-90 123.5 100.6)">1</text>
<text x="136.2" y="100.6" transform="rotate(-90 136.2 100.6)">4</text>
<text x="141.2" y="100.6" transform="rotate(-90 141.2 100.6)">3</text>
<text x="243" y="101.3">39</text>
<text x="211.8" y="103.8">1</text>
<text x="211.8" y="106.4">2</text>
<text x="217.6" y="105">GND</text>
<text x="217.6" y="107.5">3V3</text>
<text x="231.7" y="102.4">P_GND</text>
<text x="233.7" y="107.5">IO23</text>
<text x="234" y="105">GND</text>
<text x="243" y="106.4">37</text>
<text x="243" y="103.8">38</text>
<text x="211.8" y="108.9">3</text>
<text x="211.8" y="111.5">4</text>
<text x="217.6" y="110">EN</text>
<text x="217.6" y="112.6">SENSOR_VP</text>
<text x="233.2" y="112.6">TXD0</text>
<text x="233.7" y="110">IO22</text>
<text x="243" y="108.9">36</text>
<text x="243" y="111.5">35</text>
<text x="211.8" y="114">5</text>
<text x="211.8" y="116.5">6</text>
<text x="211.8" y="119.1">7</text>
<text x="217.6" y="115.1">SENSOR_VN</text>
<text x="217.6" y="117.7">IO34</text>
<text x="233.1" y="115.1">RXD0</text>
<text x="233.7" y="117.7">IO21</text>
<text x="243" y="114">34</text>
<text x="243" y="116.5">33</text>
<text x="243" y="119.1">32</text>
<text x="211.8" y="121.6">8</text>
<text x="211.8" y="124.2">9</text>
<text x="217.6" y="120.2">IO35</text>
<text x="217.6" y="122.7">IO32</text>
<text x="217.6" y="125.3">IO33</text>
<text x="233.7" y="125.3">IO18</text>
<text x="233.7" y="122.7">IO19</text>
<text x="235.6" y="120.2">NC</text>
<text x="243" y="124.2">30</text>
<text x="243" y="121.6">31</text>
<text x="172.4" y="129.2">1</text>
<text x="172.4" y="126.7">2</text>
<text x="210.6" y="131.8">12</text>
<text x="210.6" y="126.7">10</text>
<text x="210.6" y="129.2">11</text>
<text x="217.6" y="127.8">IO25</text>
<text x="217.6" y="130.4">IO26</text>
<text x="233.7" y="130.4">IO17</text>
<text x="234.8" y="127.8">IO5</text>
<text x="243" y="126.7">29</text>
<text x="243" y="129.2">28</text>
<text x="243" y="131.8">27</text>
<text x="210.6" y="134.3">13</text>
<text x="210.6" y="136.9">14</text>
<text x="217.6" y="132.9">IO27</text>
<text x="217.6" y="135.4">IO14</text>
<text x="217.6" y="138">IO12</text>
<text x="233.7" y="132.9">IO16</text>
<text x="234.8" y="135.4">IO4</text>
<text x="234.8" y="138">IO0</text>
<text x="243" y="134.3">26</text>
<text x="243" y="136.9">25</text>
<text x="210.6" y="141.9">15</text>
<text x="217.6" y="143.1">GND</text>
<text x="234.8" y="143.1">IO2</text>
<text x="243" y="141.9">24</text>
<text x="27.6" y="144.5">1</text>
<text x="27.6" y="147">2</text>
<text x="27.6" y="149.6">3</text>
<text x="41.1" y="144.5">1</text>
<text x="41.1" y="147">2</text>
<text x="41.1" y="149.6">3</text>
<text x="210.6" y="144.5">16</text>
<text x="210.6" y="147">17</text>
<text x="210.6" y="149.6">18</text>
<text x="217.6" y="145.6">IO13</text>
<text x="217.6" y="148.1">SHD/SD2</text>
<text x="230.2" y="148.1">SDI/SD1</text>
<text x="233.7" y="145.6">IO15</text>
<text x="243" y="144.5">23</text>
<text x="243" y="147">22</text>
<text x="243" y="149.6">21</text>
<text x="27.6" y="152.1">4</text>
<text x="27.6" y="154.6">5</text>
<text x="41.1" y="152.1">4</text>
<text x="41.1" y="154.6">5</text>
<text x="161.6" y="154.7" transform="rotate(-90 161.6 154.7)">3</text>
<text x="164.1" y="154.7" transform="rotate(-90 164.1 154.7)">2</text>
<text x="166.6" y="154.7" transform="rotate(-90 166.6 154.7)">1</text>
<text x="210.6" y="152.1">19</text>
<text x="217.6" y="150.7">SWP/SD3</text>
<text x="217.6" y="153.2">SCS/CMD</text>
<text x="229.5" y="150.7">SDO/SD0</text>
<text x="230.2" y="153.2">SCK/CLK</text>
<text x="243" y="152.1">20</text>
<text x="41.1" y="157.2">6</text>
<text x="99.2" y="161.5" transform="rotate(-90 99.2 161.5)">GND</text>
<text x="101.7" y="161.5" transform="rotate(-90 101.7 161.5)">VCC</text>
<text x="104.3" y="161.5" transform="rotate(-90 104.3 161.5)">SCL</text>
<text x="106.8" y="161.5" transform="rotate(-90 106.8 161.5)">SDA</text>
<text x="109.4" y="161.5" transform="rotate(-90 109.4 161.5)">RES</text>
<text x="111.9" y="161.5" transform="rotate(-90 111.9 161.5)">DC</text>
<text x="114.4" y="161.5" transform="rotate(-90 114.4 161.5)">CS</text>
<text x="117" y="161.5" transform="rotate(-90 117 161.5)">BLK</text>
<text x="98.1" y="167.4" transform="rotate(-90 98.1 167.4)">1</text>
<text x="100.6" y="167.4" transform="rotate(-90 100.6 167.4)">2</text>
<text x="103.2" y="167.4" transform="rotate(-90 103.2 167.4)">3</text>
<text x="105.7" y="167.4" transform="rotate(-90 105.7 167.4)">4</text>
<text x="108.2" y="167.4" transform="rotate(-90 108.2 167.4)">5</text>
<text x="110.8" y="167.4" transform="rotate(-90 110.8 167.4)">6</text>
<text x="113.3" y="167.4" transform="rotate(-90 113.3 167.4)">7</text>
<text x="115.9" y="167.4" transform="rotate(-90 115.9 167.4)">8</text>
<text x="129.8" y="166.1" transform="rotate(-90 129.8 166.1)">1</text>
<text x="132.4" y="166.1" transform="rotate(-90 132.4 166.1)">2</text>
<text x="134.9" y="166.1" transform="rotate(-90 134.9 166.1)">3</text>
<text x="137.4" y="166.1" transform="rotate(-90 137.4 166.1)">4</text>
<text x="140" y="166.1" transform="rotate(-90 140 166.1)">5</text>
<text x="142.5" y="166.1" transform="rotate(-90 142.5 166.1)">6</text>
<text x="145.1" y="166.1" transform="rotate(-90 145.1 166.1)">7</text>
<text x="147.6" y="166.1" transform="rotate(-90 147.6 166.1)">8</text>
</g>
<g font-size="2" fill="#808080">
<text x="221.9" y="34.4">X3</text>
<text x="218.9" y="36.9">WF-3 (WF-2)</text>
<text x="170.8" y="152.6">WF-3</text>
<text x="172.1" y="150.1">X5</text>
</g>
<g font-size="1.8" fill="#800000">
<text x="203.2" y="46.7" transform="rotate(-90 203.2 46.7)">+</text>
<text x="201.3" y="59.8">2,2k</text>
<text x="244.5" y="59.8">2,2k</text>
<text x="205.1" y="66.1" transform="rotate(-90 205.1 66.1)">47k</text>
<text x="248.3" y="66.1" transform="rotate(-90 248.3 66.1)">47k</text>
<text x="205.7" y="103.4" transform="rotate(-90 205.7 103.4)">+</text>
<text x="44.4" y="110.1" transform="rotate(-90 44.4 110.1)">+</text>
<text x="81.1" y="167.1">+</text>
</g>
<g font-size="1.8" fill="#808080">
<text x="103.5" y="146.1">U7</text>
<text x="101" y="151.2">WF18FTLAADNN0</text>
</g>
</svg>
